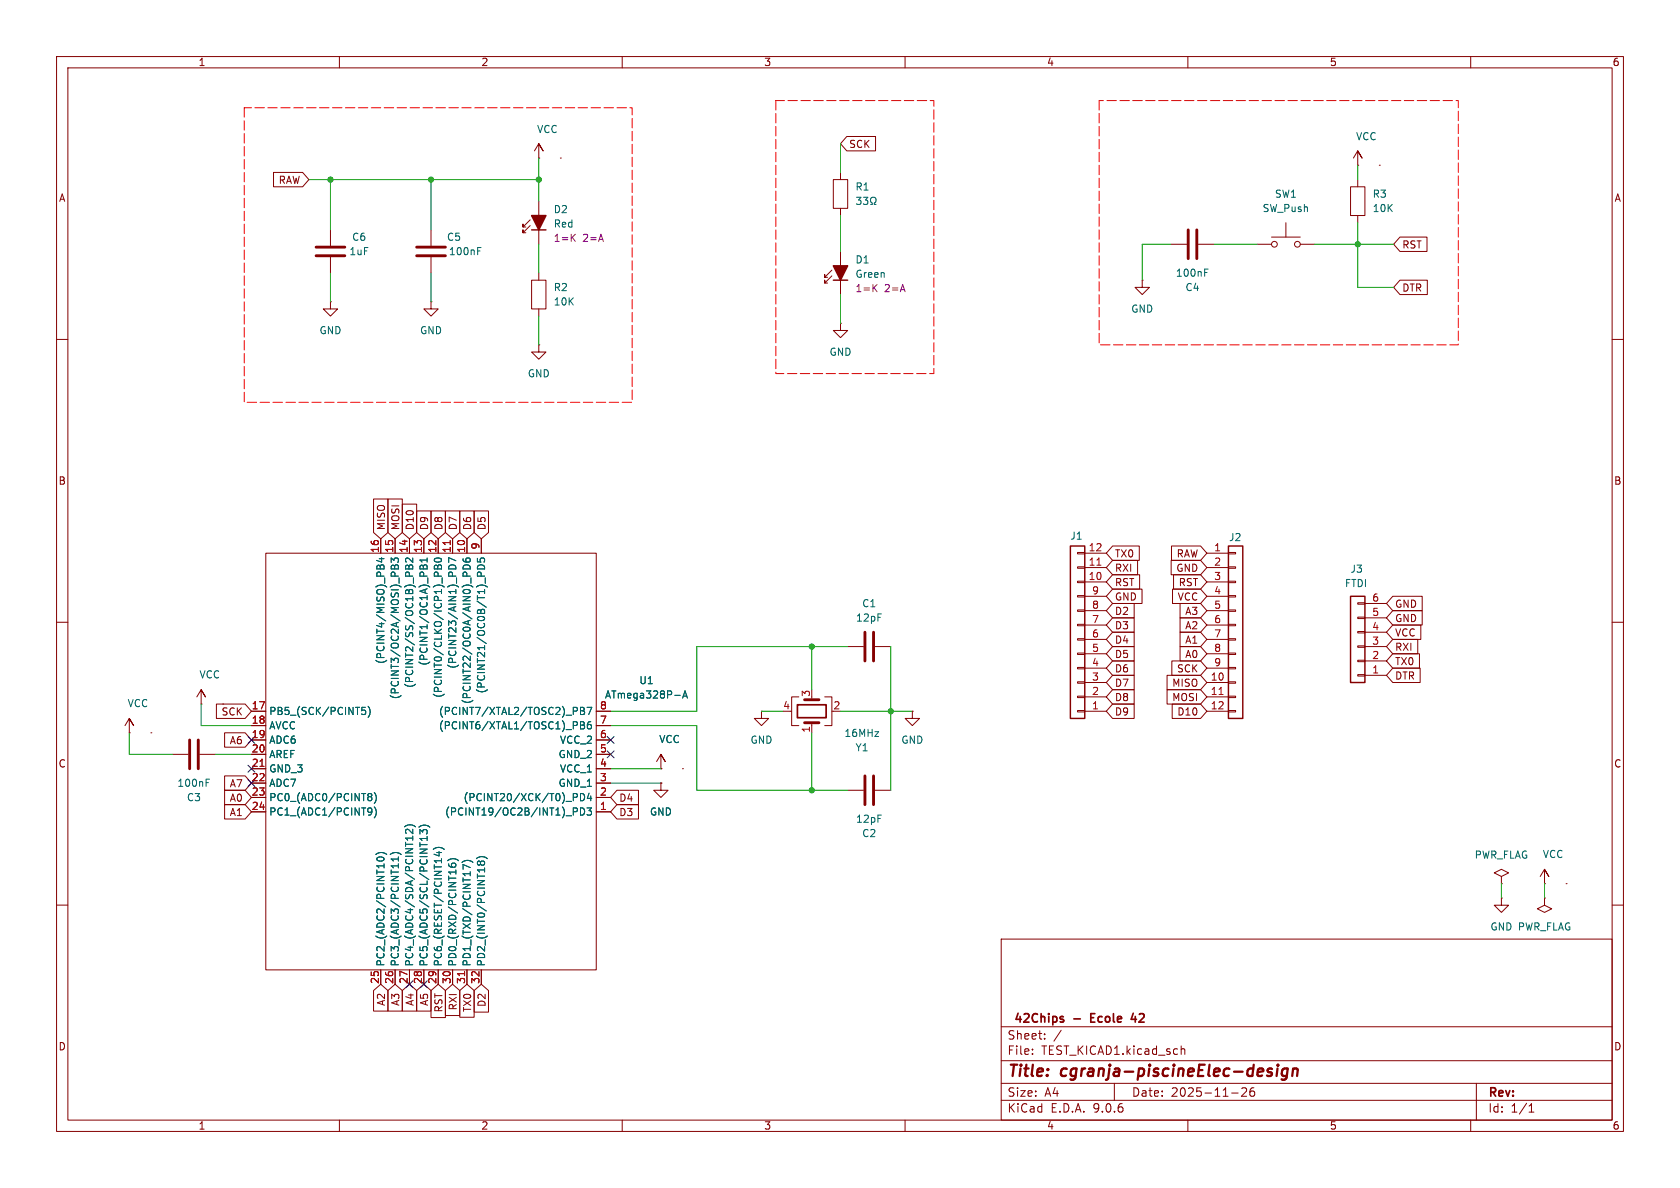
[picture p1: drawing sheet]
<svg xmlns="http://www.w3.org/2000/svg" width="297mm" height="210mm" viewBox="0 0 297 210" stroke-linecap="round" stroke-linejoin="round" font-family="sans-serif">
<g fill="none" stroke="#840000" stroke-width=".18">
<path d="M10 10h277v190h-277zM12 12h273v186h-273zM60 10v2M110 10v2M160 10v2M210 10v2M260 10v2M48.4 30.5h5.1l1.1 1.3-1.1 1.2h-5.1zM93.7 39.9l-1.2 1.2v-.5v.5h.5M93.7 38.9l-1.2 1.2v-.5v.5h.5M94.5 26.7l.7-1.3 .8 1.3-.8-1.3v2.5M95.2 27.9h.1"/>
<path d="M95.2 35.6v2.5M99.1 27.9h.1M147.3 31.8h2.6v5h-2.6zM148.6 30.5v1.3M148.6 36.8v1.3M149.7 24.1h5.1v2.6h-5.1l-1.1-1.3zM227.3 39.4v2.5M238.8 33h2.5v5.1h-2.5zM239.3 27.9l.7-1.2 .8 1.2-.8-1.2v2.5M240 29.2h.1M240 31.8v1.2M240 38.1v1.3"/>
<path d="M243.8 29.2h.1M58.4 53.3v1.3h1.3l-1.3 1.3-1.3-1.3h1.3M58.4 53.3h.1M58.4 40.6v2.8M58.4 45.5v2.8M76.2 53.3v1.3h1.3l-1.3 1.3-1.3-1.3h1.3M76.2 53.3h.1M76.2 40.6v2.8M76.2 45.5v2.8M94 49.5h2.5v5.1h-2.5zM95.2 40.6v2.6M95.2 48.3v1.2"/>
<path d="M95.2 54.6v1.3M147.1 48.8l-1.3 1.2v-.5v.5h.5M147.1 47.8l-1.3 1.2v-.5v.5h.5M148.6 57.2v1.2h1.3l-1.3 1.3-1.3-1.3h1.3M148.6 57.2h.1M148.6 44.5v2.5M148.6 49.5v2.6M201.9 49.5v1.3h1.3l-1.3 1.3-1.2-1.3h1.2M201.9 49.5h.1M207 43.2h2.8M211.8 43.2h2.8M222.2 43.2h2.6"/>
<path d="M224.8 41.9h5.1M229.9 43.2h2.5M247.5 41.9h4.8v2.6h-4.8l-1.1-1.3zM247.5 49.5h4.8v2.6h-4.8l-1.1-1.3zM10 60h2M95.2 61v1.2h1.3l-1.3 1.3-1.2-1.3h1.2M95.2 61h.1M285 60h2M47 97.8h58.4v73.7h-58.4zM66 88.2h2.6v5.9l-1.3 1.2-1.3-1.2zM67.3 95.3v2.5M68.6 88.2h2.5v5.9l-1.3 1.2-1.2-1.2z"/>
<path d="M69.8 95.3v2.5M71.1 89.1h2.6v5l-1.3 1.2-1.3-1.2zM72.4 95.3v2.5M73.7 90.3h2.5v3.8l-1.3 1.2-1.2-1.2zM74.9 95.3v2.5M76.2 90.3h2.5v3.8l-1.2 1.2-1.3-1.2zM77.5 95.3v2.5M78.7 90.3h2.6v3.8l-1.3 1.2-1.3-1.2zM80 95.3v2.5M81.3 90.3h2.5v3.8l-1.3 1.2-1.2-1.2zM82.5 95.3v2.5M83.8 90.3h2.6v3.8l-1.3 1.2-1.3-1.2z"/>
<path d="M85.1 95.3v2.5M190.5 97.7h1.3v.2h-1.3zM191.8 97.8h3.8M196.7 96.5h4.7v2.6h-4.7l-1.1-1.3zM196.7 99.1h4.4v2.5h-4.4l-1.1-1.3zM207 99.1h5.2l1.2 1.2-1.2 1.3h-5.2zM207.1 96.5h5.1l1.2 1.3-1.2 1.3h-5.1zM213.4 97.8h3.8M217.2 97.7h1.2v.2h-1.2zM10 110h2M149.9 114.3h2.8M154.7 114.3h2.8"/>
<path d="M190.5 118h1.3v.2h-1.3zM190.5 115.4h1.3v.3h-1.3zM190.5 112.9h1.3v.3h-1.3zM190.5 110.4h1.3v.2h-1.3zM190.5 107.8h1.3v.3h-1.3zM190.5 105.3h1.3v.2h-1.3zM190.5 102.7h1.3v.3h-1.3zM190.5 100.2h1.3v.3h-1.3zM191.8 100.3h3.8M191.8 102.9h3.8M191.8 105.4h3.8M191.8 108h3.8"/>
<path d="M191.8 110.5h3.8M191.8 113h3.8M191.8 115.6h3.8M191.8 118.1h3.8M196.7 119.4h3.8v2.5h-3.8l-1.1-1.2zM196.7 116.8h3.8v2.6h-3.8l-1.1-1.3zM196.7 114.3h3.8v2.5h-3.8l-1.1-1.2zM196.7 109.2h3.8v2.6h-3.8l-1.1-1.3zM196.7 111.8h3.8v2.5h-3.8l-1.1-1.3zM196.7 101.6h4.8v2.5h-4.8l-1.1-1.2zM196.7 104.1h5.2v2.6h-5.2l-1.1-1.3zM196.7 106.7h3.8v2.5h-3.8l-1.1-1.2z"/>
<path d="M206.3 119.4h5.9l1.2 1.3-1.2 1.2h-5.9zM207.2 116.8h5l1.2 1.3-1.2 1.3h-5zM207.3 104.1h4.9l1.2 1.3-1.2 1.3h-4.9zM207.5 101.6h4.7l1.2 1.3-1.2 1.2h-4.7zM208.6 114.3h3.6l1.2 1.3-1.2 1.2h-3.6zM208.6 106.7h3.6l1.2 1.3-1.2 1.2h-3.6zM208.6 109.2h3.6l1.2 1.3-1.2 1.3h-3.6zM208.6 111.8h3.6l1.2 1.2-1.2 1.3h-3.6zM213.4 100.3h3.8M213.4 102.9h3.8M213.4 105.4h3.8M213.4 108h3.8"/>
<path d="M213.4 110.5h3.8M213.4 113h3.8M213.4 115.6h3.8M213.4 118.1h3.8M217.2 100.2h1.2v.3h-1.2zM217.2 102.7h1.2v.3h-1.2zM217.2 105.3h1.2v.2h-1.2zM217.2 107.8h1.2v.3h-1.2zM217.2 110.4h1.2v.2h-1.2zM217.2 112.9h1.2v.3h-1.2zM217.2 115.4h1.2v.3h-1.2zM217.2 118h1.2v.2h-1.2z"/>
<path d="M240 119.3h1.3v.2h-1.3zM240 116.7h1.3v.3h-1.3zM240 114.2h1.3v.2h-1.3zM240 111.6h1.3v.3h-1.3zM240 109.1h1.3v.2h-1.3zM240 106.6h1.3v.2h-1.3zM241.3 114.3h3.8M241.3 119.4h3.8M241.3 116.8h3.8M241.3 111.8h3.8M241.3 109.2h3.8M241.3 106.7h3.8"/>
<path d="M246.2 113h4.4v2.6h-4.4l-1.1-1.3zM246.2 110.5h5v2.5h-5l-1.1-1.2zM246.2 118.1h4.9v2.6h-4.9l-1.1-1.3zM246.2 107.9h5.2v2.6h-5.2l-1.1-1.3zM246.2 115.6h4.7v2.5h-4.7l-1.1-1.3zM246.2 105.4h5.2v2.6h-5.2l-1.1-1.3zM285 110h2M22.1 128.3l.8-1.3 .7 1.3-.7-1.3v2.5M22.9 129.5h.1M26.7 129.5h.1M30.5 133.4h2.8M34.8 123.2l.8-1.3 .7 1.3-.7-1.3v2.6"/>
<path d="M35.3 133.4h2.8M35.6 124.5h.1M38.3 124.5h5l1.1 1.2-1.1 1.3h-5zM39.4 124.5h.1M39.7 129.5h3.6l1.1 1.3-1.1 1.3h-3.6zM39.7 137.2h3.6l1.1 1.2-1.1 1.3h-3.6zM39.7 139.7h3.6l1.1 1.3-1.1 1.2h-3.6zM44.4 125.7h2.6M44.4 133.4h2.6M44.4 138.4h2.6M44.4 135.9h2.6M44.4 130.8h2.6"/>
<path d="M44.4 128.3h2.6M105.4 125.7h2.5M105.4 133.4h2.5M105.4 138.4h2.5M105.4 135.9h2.5M105.4 130.8h2.5M105.4 128.3h2.5M109.1 139.7h3.8v2.5h-3.8l-1.2-1.2zM116.1 134.6l.7-1.2 .8 1.2-.8-1.2v2.5M116.8 135.9h.1M116.8 138.4v1.3h1.3l-1.3 1.3-1.2-1.3h1.2M116.8 138.4h.1"/>
<path d="M120.6 135.9h.1M134.6 125.7v1.3h1.3l-1.3 1.3-1.3-1.3h1.3M134.6 125.7h.1M139.7 125.7h.3M141.2 123.2h-1.2v5.1h1.2M143.5 128v1.5M145.8 123.2h1.3v5.1h-1.3M149.9 139.7h2.8M154.7 139.7h2.8M161.3 125.7v1.3h1.3l-1.3 1.3-1.3-1.3h1.3M161.3 125.7h.1M190.5 125.6h1.3v.3h-1.3z"/>
<path d="M190.5 123.1h1.3v.2h-1.3zM190.5 120.5h1.3v.3h-1.3zM191.8 120.7h3.8M191.8 123.2h3.8M191.8 125.7h3.8M196.7 121.9h3.8v2.6h-3.8l-1.1-1.3zM196.7 124.5h3.8v2.5h-3.8l-1.1-1.3zM206.3 121.9h5.9l1.2 1.3-1.2 1.3h-5.9zM207.2 124.5h5l1.2 1.2-1.2 1.3h-5zM213.4 120.7h3.8M213.4 123.2h3.8M213.4 125.7h3.8"/>
<path d="M217.2 120.5h1.2v.3h-1.2zM217.2 123.1h1.2v.2h-1.2zM217.2 125.6h1.2v.3h-1.2zM39.7 142.2h3.6l1.1 1.3-1.1 1.3h-3.6zM44.4 143.5h2.6M44.4 141h2.6M105.4 143.5h2.5M105.4 141h2.5M109.1 142.2h3.8v2.6h-3.8l-1.2-1.3zM265.4 154.9l1.3-.6-1.3-.6-1.2 .6 1.2 .6v1.3M265.4 156.2h.1M265.4 158.8v1.2h1.3l-1.3 1.3-1.2-1.3h1.2"/>
<path d="M265.4 158.8h.1M272.3 154.9l.7-1.2 .8 1.2-.8-1.2v2.5M273 158.8v1.2l1.3 .7-1.3 .6-1.2-.6 1.2-.7M273 158.8h.1M273 156.2h.1M276.9 156.2h.1M10 160h2M66 175.1l1.3-1.1 1.3 1.1v3.6h-2.6zM67.3 171.5v2.5M68.6 175.1l1.2-1.1 1.3 1.1v3.6h-2.5zM69.8 171.5v2.5M71.1 175.1l1.3-1.1 1.3 1.1v3.6h-2.6z"/>
<path d="M72.4 171.5v2.5M73.7 175.1l1.2-1.1 1.3 1.1v3.6h-2.5zM74.9 171.5v2.5M76.2 175.1l1.3-1.1 1.2 1.1v4.8h-2.5zM77.5 171.5v2.5M78.7 175.1l1.3-1.1 1.3 1.1v4.4h-2.6zM80 171.5v2.5M81.3 175.1l1.2-1.1 1.3 1.1v4.7h-2.5zM82.5 171.5v2.5M83.8 175.1l1.3-1.1 1.3 1.1v3.8h-2.6zM85.1 171.5v2.5M177 166h108v32h-108z"/>
<path d="M285 160h2M60 198v2M110 198v2M160 198v2M177 194.5h108M177 191.5h108M177 187.5h108M177 181.5h108M182.5 186.3v.1M182.5 185.5v.1M184.7 183.6v.1M184.7 182.8v.1"/>
<path d="M187.6 182.1l-1.3 2M197 191.5v3M208.8 184.9v1.5M208.8 185.5l.2-.1 .4 .1 .1 .9M210 198v2M217.7 193.2h1.2M220.3 192.4v.5l-.8 .9h.9M221.2 192.4a1.17 1.17 0 0 0-.1 1.3h.6l.1-.5-.3-.3h-.4l-.1 .3M260 198v2M261 191.5v6.5M270.3 196.6h.9M270.3 195.5l.4-.4v1.5"/>
<circle cx="225.3" cy="43.2" r=".51"/>
<circle cx="229.4" cy="43.2" r=".51"/>
</g>
<path d="M224.6 189.5l.3 .3-.2 .3M224.7 188.9l.2 .1M225.8 188.9l-.1 1.3M225.9 188.2v.2M225.9 188.2l-.1 .1 .1 .1M225.9 188.2l.1 .1-.1 .1M227.6 189a.66 .66 0 0 0-.9 .3l-.1 .5 .1 .3 .2 .1 .6-.1M227.7 188.9l-.2 1.6a.6 .6 0 0 1-.9 .3M228.6 189.1a.49 .49 0 0 1 .8 .1l-.1 1M228.6 188.9l-.2 1.3" fill="none" stroke="#840000" stroke-width=".4"/>
<path d="M141 124.6h5v2.3h-5zM192.8 179.9h.5M193.6 179.2h-.8v1.5h.8M200.3 179.1l-.3 1.1h.9M200.7 179.7v1" fill="none" stroke="#840000" stroke-width=".3"/>
<path d="M189.2 96.5h2.6v30.5h-2.6zM217.2 96.5h2.5v30.5h-2.5zM238.8 105.4h2.5v15.3h-2.5z" fill="none" stroke="#840000" stroke-width=".25"/>
<path d="M79.6 95.6v.7M193.9 99.9h.7M46 135.5h.7M215.5 122.8h.7M82.1 171.8v.7" fill="none" stroke="#a90000" stroke-width=".18"/>
<g fill="none" stroke="#840000" stroke-width=".51">
<path d="M55.9 45.2h5.1M55.9 43.7h5.1M73.7 45.2h5M73.7 43.7h5M210.1 40.6v5.1M211.6 40.6v5.1M152.9 111.8v5M154.4 111.8v5M33.5 130.8v5.1M35.1 130.8v5.1M142.2 127.8h2.6M142.2 123.7h2.6"/>
<path d="M152.9 137.2v5M154.4 137.2v5"/>
</g>
<g fill="none" stroke="#006464" stroke-width=".18">
<path d="M151.4 34.9h.8l-.4 .5 .3 .1v.5l-.1 .1-.6-.1M152.6 34.9h.8l-.4 .5 .4 .1v.5l-.2 .1-.6-.1M153.9 36.1h.3v-.2a.54 .54 0 0 1-.3-.7 .54 .54 0 0 1 .8-.3 .58 .58 0 0 1-.1 1v.2h.3M84.4 44.4h.5M84.4 43.8h.6M213 48.2h.4M213 47.6h.6M67 98.8h.9M67.5 98.6v.8l-.9-.3M69.2 99.4v-.8l.4 .5 .2-.4h.5l.1 .2-.1 .5M69.3 100l.2-.1 .3 .3 .2-.4 .3 .1 .1 .7h-1.2zM71.8 100l.3-.1 .2 .3 .2-.4 .3 .1 .2 .7h-1.3z"/>
<path d="M73 98.6v.8l-.9-.8-.4 .3 .1 .5M75.5 98.6v.8M75.5 99h-1.3l.4 .4M76.8 98.8a.75 .75 0 0 1 1.2 .3 .72 .72 0 0 1-1.2-.2zM76.9 100l.2-.1 .3 .3 .2-.4 .3 .1 .1 .7h-1.2zM80.6 99.1l-1.3-.5v.8M81.9 98.8v.3a.86 .86 0 0 0 1.2 0l-.1-.4-.4-.1-.3 .3v.2l.3 .3M84.4 98.7v.6l.6 .1-.1-.2v-.4l.2-.2 .4 .1 .2 .2-.2 .5M66.6 100.2l.3-.3 .3 .3 .1-.3 .3-.1 .3 .3v.5M69.8 100.2v.4M71.8 101.2l.1-.1 .4 .1M72.3 100.2v.4"/>
<path d="M74.8 100.2l.3-.4 .3 .1 .1 .7M74.8 100.2l-.2-.3-.2 .1-.2 .6M74.8 100.2v.4M76.8 101.8v-.4l.2-.3 .4 .1v.6M77.4 100.2v.4M79.3 100.6a.64 .64 0 0 1 .7-.8 .64 .64 0 0 1 .6 .8M81.9 101.8v-.4l.2-.3 .4 .1v.6M81.9 100.1a.68 .68 0 0 1 .8-.2 .68 .68 0 0 1 .4 .7h-1.2zM84.4 101.8v-.4l.2-.3 .4 .1 .1 .6M84.5 100.1a.68 .68 0 0 1 .7-.2 .68 .68 0 0 1 .5 .7h-1.3zM36.4 138.3h.5M36.4 137.7h.6"/>
<path d="M64.6 125h-.6l-.1 .6 .2-.1 .4 .1 .2 .2-.1 .4-.2 .1-.5-.1M65.1 124.9a1.46 1.46 0 0 1 0 1.9M102.6 125h.4l.3 .3-.3 .3 .3 .2 .1 .3-.3 .2h-.5zM102.6 127.6h.4l.3 .2-.3 .4 .3 .1 .1 .3-.3 .2h-.5zM102.6 128.2h.4M102.6 125.6h.4M103.8 125h.8l-.5 1.3M104.4 127.6h-.3a.86 .86 0 0 0 0 1.2l.4-.1 .1-.4-.3-.2h-.3l-.2 .2M119.3 122.9h1M120.7 123.4l.4-1.3 .4 1.3M120.8 123h.6M65.1 142.9l.2-.1 .4 .1a.84 .84 0 0 1-.3 1.2h-.3"/>
<path d="M65.1 140.4l.2-.1h.3l.1 .3-.2 .2M65.1 140.7l.2 .1M65.3 140.8h.2M65.3 140.8l-.2 .1M65.5 140.8l.2 .3v.3l-.2 .1-.4-.1M65.7 143.4l-.2 .2-.4-.1M66.2 142.6a1.46 1.46 0 0 1 0 2M66.2 140.1a1.46 1.46 0 0 1 0 1.9M66.4 151.1a1.46 1.46 0 0 1 2 0M66.7 151.6a.69 .69 0 0 1 1.2 .3 .72 .72 0 0 1-1.3-.1zM69 151.1a1.46 1.46 0 0 1 1.9 0M70.4 151.5v.7"/>
<path d="M70.4 151.9h-1.2l.3 .3M71.5 146.2a1.46 1.46 0 0 1 2 0M73 146.6v.8l-.9-.8-.4 .2 .1 .5M73 147.8v.7M73 148.2h-1.3l.2 .1M74.1 146.2a1.46 1.46 0 0 1 1.9 0M74.2 147.4v-.7l.5 .4 .1-.4h.6l.1 .2-.1 .5M75.5 147.9v.7M75.5 148.2h-1.3l.3 .3M76.7 150.1a1.47 1.47 0 0 1 1.8 .1M77.2 150.7h.8M77.6 150.5v.8l-.9-.3"/>
<path d="M79.2 152.1a1.47 1.47 0 0 1 1.9 .1M79.3 152.7l.1 .4a.86 .86 0 0 0 1.2 0l-.1-.5h-.5l-.2 .2v.3l.2 .2M81.7 152.5a1.46 1.46 0 0 1 1.9 0M83.1 153.4l-1.2-.6v.9M84.2 151.8a1.46 1.46 0 0 1 2 0M84.9 152.5l-.2-.3-.3 .3v.2l.2 .2 .3-.2M84.9 152.5l.3-.3 .3 .1 .2 .2-.1 .3-.2 .1h-.3l-.2-.2M84.9 152.5v.2M101.4 142.8h.4l.3 .3-.1 .3-.6 .1M101.8 140.3l.3 .2-.1 .3-.2 .1M102.6 142.8a.64 .64 0 0 1 .8 .7 .64 .64 0 0 1-.8 .6zM102.6 140.3a.64 .64 0 0 1 .8 .6 .64 .64 0 0 1-.8 .6z"/>
<path d="M103.8 142.8h.8l-.5 .5 .4 .1v.6l-.2 .1-.5-.1M104.1 140.2l-.3 .9h.8M104.4 140.7v.8"/>
</g>
<g fill="#840000" stroke="#840000" stroke-width=".25">
<path d="M147.3 49.5h2.6z"/>
<path d="M147.3 47h2.6l-1.3 2.5z"/>
<path d="M94 40.6h2.5z"/>
<path d="M94 38.1h2.5l-1.3 2.5z"/>
</g>
<path d="M101.2 42l.5 .7M101.7 41.4l-.7 .7M154.5 50.8l.6 .8M155.1 50.3l-.8 .7" fill="none" stroke="#840084" stroke-width=".18"/>
<path d="M43.2 19.1v52h68.6v-52h-68.6M137.2 17.8v48.2h27.9v-48.2h-27.9M194.3 17.8v43.2h63.5v-43.2h-63.5" fill="none" stroke="#f00" stroke-width=".18" stroke-dasharray="1.7 .6"/>
<g fill="none" stroke="#009600" stroke-width=".18">
<path d="M54.6 31.8h40.6M58.4 31.8v8.8M76.2 31.8v8.8M95.2 27.9v7.7M148.6 25.4v5.1M148.6 38.1v6.4M240 29.2v2.6M240 39.4v11.4h6.4M58.4 48.3v5M76.2 48.3v5M95.2 43.2v5.1M95.2 55.9v5.1"/>
<path d="M148.6 52.1v5.1M207 43.2h-5.1v6.3M214.6 43.2h7.6M232.4 43.2h14M143.5 114.3v7.6M149.9 114.3h-26.7v11.4h-15.3M157.5 114.3v25.4M22.9 129.5v3.9h7.6M35.6 124.5v3.8h8.8M38.1 133.4h6.3M107.9 135.9h8.9M107.9 128.3h15.3v11.4h26.7"/>
<path d="M107.9 138.4h8.9M134.6 125.7h3.8M143.5 129.5v10.2M148.6 125.7h12.7M265.4 156.2v2.6M273 156.2v2.6"/>
</g>
<g fill="none" stroke="#000084" stroke-width=".18">
<path d="M43.8 130.2l1.3 1.2M43.8 137.8l1.3 1.2M43.8 135.3l1.3 1.2M45.1 130.2l-1.3 1.2M45.1 137.8l-1.3 1.2M45.1 135.3l-1.3 1.2M107.3 132.7l1.3 1.3M107.3 130.2l1.3 1.2M108.6 132.7l-1.3 1.3M108.6 130.2l-1.3 1.2M71.8 173.4l1.2 1.2M73 173.4l-1.2 1.2"/>
<path d="M74.3 173.4l1.2 1.2M75.5 173.4l-1.2 1.2"/>
</g>
<g fill="#009600" stroke="#009600" stroke-width=".18">
<circle cx="240" cy="43.2" r=".46"/>
<circle cx="143.5" cy="139.7" r=".46"/>
<circle cx="143.5" cy="114.3" r=".46"/>
<circle cx="157.5" cy="125.7" r=".46"/>
<circle cx="95.2" cy="31.8" r=".46"/>
<circle cx="76.2" cy="31.8" r=".46"/>
<circle cx="58.4" cy="31.8" r=".46"/>
</g>
<g font-size="2.8" fill="#840000">
<text x="178" y="190.9">Title:</text>
<text x="187.7" y="190.9">cgranja-piscineElec-design</text>
</g>
<g font-size="2.1" fill="#840000">
<text x="178" y="184">Sheet:</text>
<text x="179.7" y="181.2">42Chips</text>
<text x="190.5" y="181.2">-</text>
<text x="194.1" y="181.2">Ecole</text>
<text x="201.9" y="181.2">42</text>
<text x="178" y="186.7">File:</text>
<text x="184.1" y="186.7">TEST_KICAD1.kicad_sch</text>
<text x="178" y="196.9">KiCad</text>
<text x="178" y="194.1">Size:</text>
<text x="184.7" y="194.1">A4</text>
<text x="185.7" y="196.9">E.D.A.</text>
<text x="193.3" y="196.9">9.0.6</text>
<text x="200" y="194.1">Date:</text>
<text x="207" y="194.1">2025-11-26</text>
<text x="263" y="194.3">Rev:</text>
<text x="263" y="196.9">Id:</text>
<text x="267.1" y="196.9">1/1</text>
</g>
<g font-size="1.8" fill="#840000">
<text x="35" y="11.9">1</text>
<text x="85" y="11.9">2</text>
<text x="135" y="11.9">3</text>
<text x="185" y="11.9">4</text>
<text x="235" y="11.9">5</text>
<text x="285" y="11.9">6</text>
<text x="150" y="26.4">SCK</text>
<text x="10.3" y="35.9">A</text>
<text x="49.2" y="32.7">RAW</text>
<text x="285.3" y="35.9">A</text>
<text x="247.8" y="44.1">RST</text>
<text x="247.8" y="51.8">DTR</text>
<text x="10.3" y="85.9">B</text>
<text x="285.3" y="85.9">B</text>
<text x="68.3" y="93.8" transform="rotate(-90 68.3 93.8)">MISO</text>
<text x="70.8" y="93.8" transform="rotate(-90 70.8 93.8)">MOSI</text>
<text x="73.3" y="93.8" transform="rotate(-90 73.3 93.8)">D10</text>
<text x="75.9" y="93.8" transform="rotate(-90 75.9 93.8)">D9</text>
<text x="78.4" y="93.8" transform="rotate(-90 78.4 93.8)">D8</text>
<text x="81" y="93.8" transform="rotate(-90 81 93.8)">D7</text>
<text x="83.5" y="93.8" transform="rotate(-90 83.5 93.8)">D6</text>
<text x="86" y="93.8" transform="rotate(-90 86 93.8)">D5</text>
<text x="197" y="98.7">TX0</text>
<text x="197" y="101.3">RXI</text>
<text x="207.9" y="101.3">GND</text>
<text x="207.9" y="98.7">RAW</text>
<text x="197" y="103.8">RST</text>
<text x="197" y="106.4">GND</text>
<text x="208.1" y="106.4">VCC</text>
<text x="208.3" y="103.8">RST</text>
<text x="246.5" y="107.6">GND</text>
<text x="197" y="111.4">D3</text>
<text x="197" y="114">D4</text>
<text x="197" y="108.9">D2</text>
<text x="209.4" y="108.9">A3</text>
<text x="209.4" y="111.4">A2</text>
<text x="209.4" y="114">A1</text>
<text x="246.5" y="112.7">VCC</text>
<text x="246.5" y="110.2">GND</text>
<text x="197" y="119.1">D6</text>
<text x="197" y="116.5">D5</text>
<text x="208" y="119.1">SCK</text>
<text x="209.4" y="116.5">A0</text>
<text x="246.5" y="115.3">RXI</text>
<text x="246.5" y="117.8">TX0</text>
<text x="197" y="121.6">D7</text>
<text x="197" y="124.1">D8</text>
<text x="207.1" y="121.6">MISO</text>
<text x="207.1" y="124.1">MOSI</text>
<text x="246.5" y="120.3">DTR</text>
<text x="39.1" y="126.7">SCK</text>
<text x="40.5" y="131.8">A6</text>
<text x="197" y="126.7">D9</text>
<text x="208" y="126.7">D10</text>
<text x="10.3" y="135.9">C</text>
<text x="285.3" y="135.9">C</text>
<text x="40.5" y="139.4">A7</text>
<text x="40.5" y="141.9">A0</text>
<text x="109.4" y="141.9">D4</text>
<text x="40.5" y="144.5">A1</text>
<text x="109.4" y="144.5">D3</text>
<text x="68.3" y="177.9" transform="rotate(-90 68.3 177.9)">A2</text>
<text x="70.8" y="177.9" transform="rotate(-90 70.8 177.9)">A3</text>
<text x="73.3" y="177.9" transform="rotate(-90 73.3 177.9)">A4</text>
<text x="75.9" y="177.9" transform="rotate(-90 75.9 177.9)">A5</text>
<text x="78.4" y="179.1" transform="rotate(-90 78.4 179.1)">RST</text>
<text x="81" y="178.7" transform="rotate(-90 81 178.7)">RXI</text>
<text x="83.5" y="179" transform="rotate(-90 83.5 179)">TX0</text>
<text x="86" y="178.1" transform="rotate(-90 86 178.1)">D2</text>
<text x="10.3" y="185.9">D</text>
<text x="285.3" y="185.9">D</text>
<text x="35" y="199.9">1</text>
<text x="85" y="199.9">2</text>
<text x="135" y="199.9">3</text>
<text x="185" y="199.9">4</text>
<text x="235" y="199.9">5</text>
<text x="285" y="199.9">6</text>
</g>
<g font-size="1.8" fill="#006464">
<text x="94.9" y="23.7">VCC</text>
<text x="239.6" y="25">VCC</text>
<text x="151.1" y="33.9">R1</text>
<text x="225.3" y="35.2">SW1</text>
<text x="242.6" y="35.2">R3</text>
<text x="97.8" y="37.9">D2</text>
<text x="97.8" y="40.4">Red</text>
<text x="223.1" y="37.7">SW_Push</text>
<text x="242.6" y="37.7">10K</text>
<text x="61.7" y="45.3">1uF</text>
<text x="62.2" y="42.8">C6</text>
<text x="78.9" y="42.8">C5</text>
<text x="79.3" y="45.3">100nF</text>
<text x="151.1" y="46.8">D1</text>
<text x="97.8" y="51.7">R2</text>
<text x="151.1" y="49.3">Green</text>
<text x="207.8" y="49.1">100nF</text>
<text x="209.5" y="51.7">C4</text>
<text x="56.4" y="59.3">GND</text>
<text x="74.2" y="59.3">GND</text>
<text x="97.8" y="54.2">10K</text>
<text x="199.9" y="55.5">GND</text>
<text x="146.6" y="63.1">GND</text>
<text x="93.2" y="66.9">GND</text>
<text x="189.1" y="95.6">J1</text>
<text x="217.2" y="95.9">J2</text>
<text x="238.7" y="101.4">J3</text>
<text x="152.3" y="107.5">C1</text>
<text x="237.7" y="104">FTDI</text>
<text x="151.2" y="110.1">12pF</text>
<text x="68.2" y="117.5" transform="rotate(-90 68.2 117.5)">(PCINT4/MISO)_PB4</text>
<text x="75.8" y="117.8" transform="rotate(-90 75.8 117.8)">(PCINT1/OC1A)_PB1</text>
<text x="80.9" y="118.3" transform="rotate(-90 80.9 118.3)">(PCINT23/AIN1)_PD7</text>
<text x="22.5" y="125.2">VCC</text>
<text x="35.2" y="120.1">VCC</text>
<text x="70.7" y="123.7" transform="rotate(-90 70.7 123.7)">(PCINT3/OC2A/MOSI)_PB3</text>
<text x="73.3" y="121.7" transform="rotate(-90 73.3 121.7)">(PCINT2/SS/OC1B)_PB2</text>
<text x="78.3" y="123.5" transform="rotate(-90 78.3 123.5)">(PCINT0/CLKO/ICP1)_PB0</text>
<text x="83.4" y="124.6" transform="rotate(-90 83.4 124.6)">(PCINT22/OC0A/AIN0)_PD6</text>
<text x="86" y="122.7" transform="rotate(-90 86 122.7)">(PCINT21/OC0B/T1)_PD5</text>
<text x="106.9" y="123.7">ATmega328P-A</text>
<text x="112.9" y="121.1">U1</text>
<text x="47.5" y="131.7">ADC6</text>
<text x="47.5" y="129.1">AVCC</text>
<text x="47.5" y="126.6">PB5_(SCK/PCINT5)</text>
<text x="77.5" y="129.1">(PCINT6/XTAL1/TOSC1)_PB6</text>
<text x="77.5" y="126.6">(PCINT7/XTAL2/TOSC2)_PB7</text>
<text x="98.9" y="131.7">VCC_2</text>
<text x="116.4" y="131.6">VCC</text>
<text x="132.6" y="131.7">GND</text>
<text x="149.2" y="130.5">16MHz</text>
<text x="159.3" y="131.7">GND</text>
<text x="47.5" y="136.8">GND_3</text>
<text x="47.5" y="134.2">AREF</text>
<text x="98.7" y="134.2">GND_2</text>
<text x="98.9" y="136.8">VCC_1</text>
<text x="151.1" y="133">Y1</text>
<text x="31.3" y="139.3">100nF</text>
<text x="32.9" y="141.8">C3</text>
<text x="47.5" y="141.8">PC0_(ADC0/PCINT8)</text>
<text x="47.5" y="139.3">ADC7</text>
<text x="81.8" y="141.8">(PCINT20/XCK/T0)_PD4</text>
<text x="98.7" y="139.3">GND_1</text>
<text x="47.5" y="144.4">PC1_(ADC1/PCINT9)</text>
<text x="78.6" y="144.4">(PCINT19/OC2B/INT1)_PD3</text>
<text x="114.8" y="144.4">GND</text>
<text x="151.2" y="145.6">12pF</text>
<text x="152.3" y="148.2">C2</text>
<text x="260.6" y="152">PWR_FLAG</text>
<text x="272.7" y="151.9">VCC</text>
<text x="263.4" y="164.7">GND PWR_FLAG</text>
<text x="68.2" y="170.9" transform="rotate(-90 68.2 170.9)">PC2_(ADC2/PCINT10)</text>
<text x="70.7" y="170.9" transform="rotate(-90 70.7 170.9)">PC3_(ADC3/PCINT11)</text>
<text x="73.3" y="170.9" transform="rotate(-90 73.3 170.9)">PC4_(ADC4/SDA/PCINT12)</text>
<text x="75.8" y="170.9" transform="rotate(-90 75.8 170.9)">PC5_(ADC5/SCL/PCINT13)</text>
<text x="78.3" y="170.9" transform="rotate(-90 78.3 170.9)">PC6_(RESET/PCINT14)</text>
<text x="80.9" y="170.9" transform="rotate(-90 80.9 170.9)">PD0_(RXD/PCINT16)</text>
<text x="83.4" y="170.9" transform="rotate(-90 83.4 170.9)">PD1_(TXD/PCINT17)</text>
<text x="86" y="170.9" transform="rotate(-90 86 170.9)">PD2_(INT0/PCINT18)</text>
</g>
<g font-size="1.8" fill="#840084">
<text x="97.8" y="43">1=K</text>
<text x="103" y="43">2=A</text>
<text x="151.1" y="51.9">1=K</text>
<text x="156.4" y="51.9">2=A</text>
</g>
<g font-size="1.8" fill="#a90000">
<text x="67.1" y="97.8" transform="rotate(-90 67.1 97.8)">16</text>
<text x="69.6" y="97.8" transform="rotate(-90 69.6 97.8)">15</text>
<text x="72.1" y="97.8" transform="rotate(-90 72.1 97.8)">14</text>
<text x="74.7" y="97.8" transform="rotate(-90 74.7 97.8)">13</text>
<text x="77.2" y="97.8" transform="rotate(-90 77.2 97.8)">12</text>
<text x="79.8" y="97.8" transform="rotate(-90 79.8 97.8)">11</text>
<text x="82.3" y="97.8" transform="rotate(-90 82.3 97.8)">10</text>
<text x="84.8" y="97.2" transform="rotate(-90 84.8 97.2)">9</text>
<text x="192.4" y="100.1">11</text>
<text x="192.4" y="97.5">12</text>
<text x="214.6" y="97.5">1</text>
<text x="214.6" y="100.1">2</text>
<text x="192.4" y="102.6">10</text>
<text x="193" y="107.7">8</text>
<text x="193" y="105.2">9</text>
<text x="214.6" y="102.6">3</text>
<text x="214.6" y="105.2">4</text>
<text x="214.6" y="107.7">5</text>
<text x="242.5" y="106.4">6</text>
<text x="193" y="112.8">6</text>
<text x="193" y="110.2">7</text>
<text x="214.6" y="110.2">6</text>
<text x="214.6" y="112.8">7</text>
<text x="242.5" y="111.5">4</text>
<text x="242.5" y="109">5</text>
<text x="193" y="117.9">4</text>
<text x="193" y="115.3">5</text>
<text x="214.6" y="115.3">8</text>
<text x="214.6" y="117.9">9</text>
<text x="242.5" y="119.1">1</text>
<text x="242.5" y="116.6">2</text>
<text x="242.5" y="114">3</text>
<text x="44.4" y="125.5">17</text>
<text x="106" y="125.5">8</text>
<text x="138.4" y="125.5">4</text>
<text x="143.3" y="123.3" transform="rotate(-90 143.3 123.3)">3</text>
<text x="147.2" y="125.5">2</text>
<text x="193" y="125.5">1</text>
<text x="193" y="122.9">2</text>
<text x="193" y="120.4">3</text>
<text x="214" y="120.4">10</text>
<text x="214" y="122.9">11</text>
<text x="214" y="125.5">12</text>
<text x="44.4" y="130.6">19</text>
<text x="44.4" y="128">18</text>
<text x="106" y="130.6">6</text>
<text x="106" y="128">7</text>
<text x="143.3" y="129.6" transform="rotate(-90 143.3 129.6)">1</text>
<text x="44.4" y="135.6">21</text>
<text x="44.4" y="133.1">20</text>
<text x="106" y="135.6">4</text>
<text x="106" y="133.1">5</text>
<text x="44.4" y="143.3">24</text>
<text x="44.4" y="140.7">23</text>
<text x="44.4" y="138.2">22</text>
<text x="106" y="143.3">1</text>
<text x="106" y="140.7">2</text>
<text x="106" y="138.2">3</text>
<text x="67.1" y="174" transform="rotate(-90 67.1 174)">25</text>
<text x="69.6" y="174" transform="rotate(-90 69.6 174)">26</text>
<text x="72.1" y="174" transform="rotate(-90 72.1 174)">27</text>
<text x="74.7" y="174" transform="rotate(-90 74.7 174)">28</text>
<text x="77.2" y="174" transform="rotate(-90 77.2 174)">29</text>
<text x="79.8" y="174" transform="rotate(-90 79.8 174)">30</text>
<text x="82.3" y="174" transform="rotate(-90 82.3 174)">31</text>
<text x="84.8" y="174" transform="rotate(-90 84.8 174)">32</text>
</g>
</svg>
